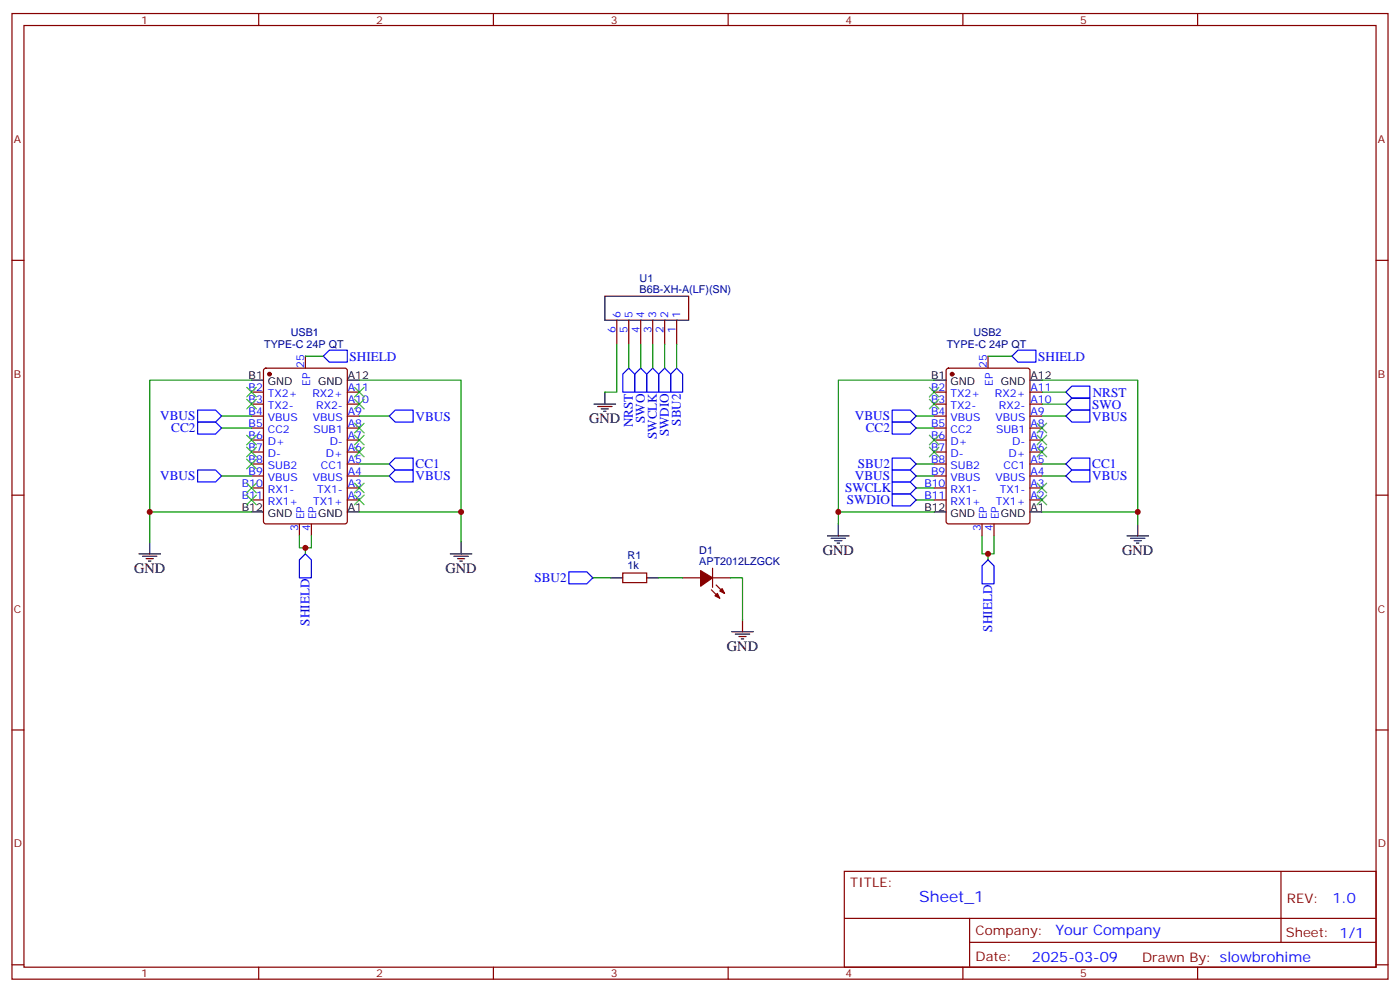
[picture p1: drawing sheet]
<svg xmlns="http://www.w3.org/2000/svg" width="412mm" height="292mm" viewBox="0 0 412 292" stroke-linecap="round" stroke-linejoin="round" font-family="sans-serif">
<g fill="none" stroke="#870000" stroke-width=".35">
<path d="M3.5 4h405.4v284.3h-405.4zM7.1 7.5h398.2v277.3h-398.2zM76.2 4v3.5M145.3 4v3.5M214.5 4v3.5M283.6 4v3.5M352.8 4v3.5M3.5 76.7h3.6M405.3 76.7h3.6M181.7 94.3v7.1M185.2 94.3v7.1M188.7 94.3v7.1"/>
<path d="M192.3 94.3v7.1M195.8 94.3v7.1M199.3 94.3v7.1M74.1 115.5h3.5M74.1 119h3.5M77.8 108.6l.5-.2h23.3l.7 .4v44.8l-.5 .6-23.5 .1-.6-.5-.1-44.7zM90 104.9v3.5M102.3 115.5h3.5M102.3 119h3.5M275.2 115.5h3.5M275.2 119h3.5M278.9 108.6l.5-.2h23.3l.6 .4 .1 44.8-.5 .6-23.5 .1-.7-.5v-44.7z"/>
<path d="M291 104.9v3.5M303.4 115.5h3.5M303.4 119h3.5M74.1 122.5h3.5M74.1 126h3.5M74.1 129.6h3.5M74.1 133.1h3.5M74.1 136.6h3.5M102.3 122.5h3.5M102.3 126h3.5M102.3 129.6h3.5M102.3 133.1h3.5"/>
<path d="M102.3 136.6h3.5M275.2 122.5h3.5M275.2 126h3.5M275.2 129.6h3.5M275.2 133.1h3.5M275.2 136.6h3.5M303.4 122.5h3.5M303.4 126h3.5M303.4 129.6h3.5M303.4 133.1h3.5M303.4 136.6h3.5M3.5 145.8h3.6"/>
<path d="M74.1 140.2h3.5M74.1 143.7h3.5M74.1 147.2h3.5M88.2 154.3v3.5M91.7 154.3v3.5M102.3 140.2h3.5M102.3 143.7h3.5M102.3 147.2h3.5M275.2 140.2h3.5M275.2 143.7h3.5M275.2 147.2h3.5M289.3 154.3v3.5"/>
<path d="M292.8 154.3v3.5M303.4 140.2h3.5M303.4 143.7h3.5M303.4 147.2h3.5M405.3 145.8h3.6M183.4 168.7h7.1v2.9h-7.1zM201.1 170.1h5.3M209.5 173.7l2.5 2.4M209.9 170.1h5.3M209.9 167.3v5.7M211 172.3l2.4 2.4M3.5 214.9h3.6"/>
<path d="M405.3 214.9h3.6M248.7 256.6h156.6v28.2h-156.6zM377.3 256.6v20.9M248.7 270.4h156.5M285.6 277.5h119.6M285.6 270.4v14.1M3.5 284.1h3.6M76.2 284.8v3.5M145.3 284.8v3.5M214.5 284.8v3.5M283.6 284.8v3.5M352.8 284.8v3.5"/>
<path d="M405.3 284.1h3.6"/>
</g>
<g fill="#870000" stroke="#870000" stroke-width=".35">
<path d="M212 174l.7-.7 .7 1.4z"/>
<path d="M211.3 174.7l.7 1.4-1.4-.7z"/>
<path d="M206.4 168l3.5 2.1-3.5 2.5z"/>
<circle cx="79.4" cy="110.2" r=".53"/>
<circle cx="280.5" cy="110.2" r=".53"/>
</g>
<g fill="none" stroke="#000" stroke-width=".35">
<path d="M178.2 87.2h24.6v7.1h-24.6zM74.1 111.9h3.5M102.3 111.9h3.5M175 119h6.3M176 119.7h4.3M178.2 115.5v3.5M275.2 111.9h3.5M303.4 111.9h3.5M177.1 120.4h2.1M177.8 121.1h.7M44.1 159.6v3.5M74.1 150.7h3.5"/>
<path d="M102.3 150.7h3.5M135.8 159.6v3.5M243.8 157.8h6.3M244.8 158.5h4.3M245.9 159.2h2.1M246.6 159.9h.7M246.9 154.3v3.5M275.2 150.7h3.5M303.4 150.7h3.5M332 157.8h6.3M333 158.5h4.3M334.1 159.2h2.1"/>
<path d="M334.8 159.9h.7M335.1 154.3v3.5M40.9 163.1h6.4M42 163.8h4.2M43 164.5h2.2M43.7 165.2h.7M132.6 163.1h6.4M133.7 163.8h4.2M134.8 164.5h2.1M135.5 165.2h.7M179.9 170.1h3.5M190.5 170.1h3.5"/>
<path d="M215.5 186h6.4M216.6 186.7h4.2M217.7 187.4h2.1M218.4 188.1h.7M218.7 182.5v3.5"/>
</g>
<g fill="none" stroke="#008700" stroke-width=".35">
<path d="M74.1 111.9h-30v47.7M90 104.9h5.2M105.8 111.9h30v47.7M181.7 101.4v14.1h-3.5M185.2 101.4v7M188.7 101.4v7M192.3 101.4v7M195.8 101.4v7M199.3 101.4v7M275.2 111.9h-28.3v38.8M291 104.9h7.1M306.9 111.9h28.2v42.4"/>
<path d="M306.9 115.5h7.1M306.9 119h7.1M65.3 126h8.8M65.3 122.5h8.8M105.8 136.6h8.9M105.8 122.5h8.9M269.9 136.6h5.3M269.9 126h5.3M269.9 122.5h5.3M306.9 136.6h7.1M306.9 122.5h7.1M44.1 150.7h30"/>
<path d="M65.3 140.2h8.8M88.2 157.8v3.5h1.8v1.8M91.7 157.8v3.5h-1.7M105.8 150.7h30M105.8 140.2h8.9M269.9 140.2h5.3M269.9 143.7h5.3M269.9 147.2h5.3M275.2 150.7h-28.3v3.6M289.3 157.8v5.3h1.7M292.8 157.8v5.3h-1.8v1.8M306.9 150.7h28.2"/>
<path d="M306.9 140.2h7.1M174.6 170.1h5.3M194 170.1h7.1M215.2 170.1h3.5v12.4"/>
</g>
<g fill="none" stroke="#00f" stroke-width=".35">
<path d="M95.2 104.9l1.8-1.8h5.3v3.5h-5.3zM185.2 108.4l1.8 1.8v5.3h-3.6v-5.3zM188.7 108.4l1.8 1.8v5.3h-3.5v-5.3zM192.3 108.4l1.7 1.8v5.3h-3.5v-5.3zM195.8 108.4l1.8 1.8v5.3h-3.6v-5.3zM199.3 108.4l1.8 1.8v5.3h-3.5v-5.3zM298.1 104.9l1.8-1.8h5.3v3.5h-5.3zM314 115.5l1.7-1.8h5.3v3.5h-5.3zM314 119l1.7-1.8h5.3v3.6h-5.3zM58.2 138.4h5.3l1.8 1.8-1.8 1.7h-5.3zM58.2 120.8h5.3l1.8 1.7-1.8 1.8h-5.3zM58.2 124.3h5.3l1.8 1.7-1.8 1.8h-5.3z"/>
<path d="M114.7 122.5l1.7-1.7h5.3v3.5h-5.3zM114.7 136.6l1.7-1.7h5.3v3.5h-5.3zM262.8 134.9h5.3l1.8 1.7-1.8 1.8h-5.3zM262.8 124.3h5.3l1.8 1.7-1.8 1.8h-5.3zM262.8 120.8h5.3l1.8 1.7-1.8 1.8h-5.3zM262.8 138.4h5.3l1.8 1.8-1.8 1.7h-5.3zM314 136.6l1.7-1.7h5.3v3.5h-5.3zM314 122.5l1.7-1.7h5.3v3.5h-5.3zM114.7 140.2l1.7-1.8h5.3v3.5h-5.3zM262.8 141.9h5.3l1.8 1.8-1.8 1.8h-5.3zM262.8 145.5h5.3l1.8 1.7-1.8 1.8h-5.3zM314 140.2l1.7-1.8h5.3v3.5h-5.3z"/>
<path d="M90 163.1l1.7 1.8v5.2h-3.5v-5.2zM167.6 168.4h5.3l1.7 1.7-1.7 1.8h-5.3zM291 164.9l1.8 1.7v5.3h-3.5v-5.3z"/>
</g>
<g fill="none" stroke="#3c3" stroke-width=".35">
<path d="M72.7 117.6l2.8 2.8M72.7 114.1l2.8 2.8M75.5 117.6l-2.8 2.8M75.5 114.1l-2.8 2.8M104.4 117.6l2.8 2.8M104.4 114.1l2.8 2.8M107.2 114.1l-2.8 2.8M107.2 117.6l-2.8 2.8M273.8 114.1l2.8 2.8M273.8 117.6l2.8 2.8M276.6 114.1l-2.8 2.8M276.6 117.6l-2.8 2.8"/>
<path d="M72.7 131.7l2.8 2.8M72.7 128.2l2.8 2.8M72.7 135.2l2.8 2.8M75.5 131.7l-2.8 2.8M75.5 128.2l-2.8 2.8M75.5 135.2l-2.8 2.8M104.4 128.2l2.8 2.8M104.4 131.7l2.8 2.8M104.4 124.6l2.8 2.9M107.2 128.2l-2.8 2.8M107.2 131.7l-2.8 2.8M107.2 124.6l-2.8 2.9"/>
<path d="M273.8 131.7l2.8 2.8M273.8 128.2l2.8 2.8M276.6 131.7l-2.8 2.8M276.6 128.2l-2.8 2.8M305.5 128.2l2.8 2.8M305.5 131.7l2.8 2.8M305.5 124.6l2.8 2.9M308.3 128.2l-2.8 2.8M308.3 131.7l-2.8 2.8M308.3 124.6l-2.8 2.9M72.7 142.3l2.8 2.8M72.7 145.8l2.8 2.8"/>
<path d="M75.5 142.3l-2.8 2.8M75.5 145.8l-2.8 2.8M104.4 145.8l2.8 2.8M104.4 142.3l2.8 2.8M107.2 145.8l-2.8 2.8M107.2 142.3l-2.8 2.8M305.5 142.3l2.8 2.8M305.5 145.8l2.8 2.8M308.3 142.3l-2.8 2.8M308.3 145.8l-2.8 2.8"/>
</g>
<g fill="#c00">
<circle cx="291" cy="163.1" r=".88"/>
<circle cx="246.9" cy="150.7" r=".88"/>
<circle cx="335.1" cy="150.7" r=".88"/>
<circle cx="135.8" cy="150.7" r=".88"/>
<circle cx="90" cy="161.3" r=".88"/>
<circle cx="44.1" cy="150.7" r=".88"/>
</g>
<text font-size="4.6" fill="#00f" x="270.8" y="265.6">Sheet_1</text>
<g font-size="4.2">
<text x="173.6" y="124.6">GND</text>
<text x="242.4" y="163.4">GND</text>
<text x="330.6" y="163.4">GND</text>
<text x="39.5" y="168.7">GND</text>
<text x="131.2" y="168.7">GND</text>
<text x="214.1" y="191.7">GND</text>
</g>
<g font-size="4.2" fill="#00f">
<text x="392.5" y="265.8">1.0</text>
<text x="310.9" y="275.4">Your Company</text>
<text x="304" y="283.2">2025-03-09</text>
</g>
<g font-size="3.9" fill="#00f">
<text x="103" y="106.2">SHIELD</text>
<text x="305.8" y="106.2">SHIELD</text>
<text x="321.9" y="116.8">NRST</text>
<text x="47.2" y="123.8">VBUS</text>
<text x="122.4" y="123.8">VBUS</text>
<text x="186.5" y="125.8" transform="rotate(-90 186.5 125.8)">NRST</text>
<text x="190" y="124.5" transform="rotate(-90 190 124.5)">SWO</text>
<text x="200.6" y="125.4" transform="rotate(-90 200.6 125.4)">SBU2</text>
<text x="251.8" y="123.8">VBUS</text>
<text x="321.7" y="120.3">SWO</text>
<text x="321.7" y="123.8">VBUS</text>
<text x="50.4" y="127.3">CC2</text>
<text x="193.5" y="129.3" transform="rotate(-90 193.5 129.3)">SWCLK</text>
<text x="197" y="128.5" transform="rotate(-90 197 128.5)">SWDIO</text>
<text x="255.1" y="127.3">CC2</text>
<text x="122.4" y="137.9">CC1</text>
<text x="252.7" y="137.9">SBU2</text>
<text x="321.7" y="137.9">CC1</text>
<text x="47.2" y="141.4">VBUS</text>
<text x="122.4" y="141.5">VBUS</text>
<text x="251.8" y="141.4">VBUS</text>
<text x="321.7" y="141.5">VBUS</text>
<text x="248.9" y="144.9">SWCLK</text>
<text x="249.5" y="148.5">SWDIO</text>
<text x="157.4" y="171.4">SBU2</text>
<text x="91.2" y="184.2" transform="rotate(-90 91.2 184.2)">SHIELD</text>
<text x="292.3" y="186" transform="rotate(-90 292.3 186)">SHIELD</text>
</g>
<g font-size="3.9" fill="#800">
<text x="250.5" y="261.2">TITLE:</text>
<text x="379.1" y="265.8">REV:</text>
<text x="287.4" y="275.4">Company:</text>
<text x="378.7" y="276">Sheet: 1/1</text>
<text x="287.4" y="283">Date:</text>
<text x="336.4" y="283.1">Drawn By: slowbrohime</text>
</g>
<g font-size="3.2" fill="#800">
<text x="41.6" y="7">1</text>
<text x="110.8" y="7">2</text>
<text x="179.9" y="7">3</text>
<text x="249.1" y="7">4</text>
<text x="318.2" y="7">5</text>
<text x="4.1" y="42.1">A</text>
<text x="405.9" y="42.1">A</text>
<text x="4.1" y="111.2">B</text>
<text x="405.9" y="111.2">B</text>
<text x="4.1" y="180.4">C</text>
<text x="405.9" y="180.4">C</text>
<text x="4.1" y="249.5">D</text>
<text x="405.9" y="249.5">D</text>
<text x="41.6" y="287.8">1</text>
<text x="110.8" y="287.8">2</text>
<text x="179.9" y="287.8">3</text>
<text x="249.1" y="287.8">4</text>
<text x="318.2" y="287.8">5</text>
</g>
<g font-size="3.2" fill="#000080">
<text x="188.4" y="83.1">U1</text>
<text x="188.4" y="86.2">B6B-XH-A(LF)(SN)</text>
<text x="85.7" y="99">USB1</text>
<text x="286.7" y="99">USB2</text>
<text x="77.8" y="102.6">TYPE-C 24P QT</text>
<text x="278.9" y="102.6">TYPE-C 24P QT</text>
<text x="184.9" y="167.7">1k</text>
<text x="184.9" y="164.6">R1</text>
<text x="206" y="166.3">APT2012LZGCK</text>
<text x="206" y="163.2">D1</text>
</g>
<g font-size="3.2" fill="#00f">
<text x="182.7" y="93.6" transform="rotate(-90 182.7 93.6)">6</text>
<text x="186.3" y="93.6" transform="rotate(-90 186.3 93.6)">5</text>
<text x="189.8" y="93.6" transform="rotate(-90 189.8 93.6)">4</text>
<text x="193.3" y="93.6" transform="rotate(-90 193.3 93.6)">3</text>
<text x="196.8" y="93.6" transform="rotate(-90 196.8 93.6)">2</text>
<text x="200.4" y="93.6" transform="rotate(-90 200.4 93.6)">1</text>
<text x="181.3" y="98.1" transform="rotate(-90 181.3 98.1)">6</text>
<text x="184.9" y="98.1" transform="rotate(-90 184.9 98.1)">5</text>
<text x="188.4" y="98.1" transform="rotate(-90 188.4 98.1)">4</text>
<text x="191.9" y="98.1" transform="rotate(-90 191.9 98.1)">3</text>
<text x="195.4" y="98.1" transform="rotate(-90 195.4 98.1)">2</text>
<text x="199" y="98.1" transform="rotate(-90 199 98.1)">1</text>
<text x="89.6" y="108.2" transform="rotate(-90 89.6 108.2)">25</text>
<text x="91.4" y="113.6" transform="rotate(-90 91.4 113.6)">EP</text>
<text x="290.7" y="108.2" transform="rotate(-90 290.7 108.2)">25</text>
<text x="292.5" y="113.6" transform="rotate(-90 292.5 113.6)">EP</text>
<text x="73.2" y="115.1">B2</text>
<text x="73.2" y="118.6">B3</text>
<text x="78.9" y="116.9">TX2+</text>
<text x="92" y="116.9">RX2+</text>
<text x="102.5" y="118.6">A10</text>
<text x="102.5" y="115.1">A11</text>
<text x="274.3" y="115.1">B2</text>
<text x="274.3" y="118.6">B3</text>
<text x="280" y="116.9">TX2+</text>
<text x="293.1" y="116.9">RX2+</text>
<text x="303.6" y="118.6">A10</text>
<text x="303.6" y="115.1">A11</text>
<text x="73.2" y="122.2">B4</text>
<text x="73.2" y="125.7">B5</text>
<text x="78.9" y="120.4">TX2-</text>
<text x="78.9" y="123.9">VBUS</text>
<text x="92.2" y="123.9">VBUS</text>
<text x="93.2" y="120.4">RX2-</text>
<text x="102.5" y="125.7">A8</text>
<text x="102.5" y="122.2">A9</text>
<text x="274.3" y="122.2">B4</text>
<text x="274.3" y="125.7">B5</text>
<text x="280" y="120.4">TX2-</text>
<text x="280" y="123.9">VBUS</text>
<text x="293.3" y="123.9">VBUS</text>
<text x="294.2" y="120.4">RX2-</text>
<text x="303.6" y="125.7">A8</text>
<text x="303.6" y="122.2">A9</text>
<text x="73.2" y="129.2">B6</text>
<text x="78.9" y="127.5">CC2</text>
<text x="78.9" y="131">D+</text>
<text x="92.3" y="127.5">SUB1</text>
<text x="97.1" y="131">D-</text>
<text x="102.5" y="129.2">A7</text>
<text x="274.3" y="129.2">B6</text>
<text x="280" y="127.5">CC2</text>
<text x="280" y="131">D+</text>
<text x="293.4" y="127.5">SUB1</text>
<text x="298.2" y="131">D-</text>
<text x="303.6" y="129.2">A7</text>
<text x="73.2" y="132.8">B7</text>
<text x="73.2" y="136.3">B8</text>
<text x="78.9" y="134.5">D-</text>
<text x="96" y="134.5">D+</text>
<text x="102.5" y="136.3">A5</text>
<text x="102.5" y="132.8">A6</text>
<text x="274.3" y="132.8">B7</text>
<text x="274.3" y="136.3">B8</text>
<text x="280" y="134.5">D-</text>
<text x="297" y="134.5">D+</text>
<text x="303.6" y="136.3">A5</text>
<text x="303.6" y="132.8">A6</text>
<text x="71.2" y="143.3">B10</text>
<text x="73.2" y="139.8">B9</text>
<text x="78.9" y="138">SUB2</text>
<text x="78.9" y="141.6">VBUS</text>
<text x="92.2" y="141.6">VBUS</text>
<text x="94.6" y="138">CC1</text>
<text x="102.5" y="143.3">A3</text>
<text x="102.5" y="139.8">A4</text>
<text x="272.3" y="143.3">B10</text>
<text x="274.3" y="139.8">B9</text>
<text x="280" y="138">SUB2</text>
<text x="280" y="141.6">VBUS</text>
<text x="293.3" y="141.6">VBUS</text>
<text x="295.6" y="138">CC1</text>
<text x="303.6" y="143.3">A3</text>
<text x="303.6" y="139.8">A4</text>
<text x="71.2" y="146.9">B11</text>
<text x="78.9" y="145.1">RX1-</text>
<text x="78.9" y="148.6">RX1+</text>
<text x="92.3" y="148.6">TX1+</text>
<text x="93.4" y="145.1">TX1-</text>
<text x="102.5" y="146.9">A2</text>
<text x="272.3" y="146.9">B11</text>
<text x="280" y="145.1">RX1-</text>
<text x="280" y="148.6">RX1+</text>
<text x="293.3" y="148.6">TX1+</text>
<text x="294.5" y="145.1">TX1-</text>
<text x="303.6" y="146.9">A2</text>
<text x="89.6" y="153" transform="rotate(-90 89.6 153)">EP</text>
<text x="93.1" y="153" transform="rotate(-90 93.1 153)">EP</text>
<text x="290.7" y="153" transform="rotate(-90 290.7 153)">EP</text>
<text x="294.2" y="153" transform="rotate(-90 294.2 153)">EP</text>
<text x="87.8" y="156.5" transform="rotate(-90 87.8 156.5)">3</text>
<text x="91.4" y="156.5" transform="rotate(-90 91.4 156.5)">4</text>
<text x="288.9" y="156.5" transform="rotate(-90 288.9 156.5)">3</text>
<text x="292.5" y="156.5" transform="rotate(-90 292.5 156.5)">4</text>
</g>
<g font-size="3.2">
<text x="73.2" y="111.6">B1</text>
<text x="78.9" y="113.3">GND</text>
<text x="93.7" y="113.3">GND</text>
<text x="102.5" y="111.6">A12</text>
<text x="274.3" y="111.6">B1</text>
<text x="280" y="113.3">GND</text>
<text x="294.8" y="113.3">GND</text>
<text x="303.6" y="111.6">A12</text>
<text x="71.2" y="150.4">B12</text>
<text x="78.9" y="152.2">GND</text>
<text x="93.7" y="152.2">GND</text>
<text x="102.5" y="150.4">A1</text>
<text x="272.3" y="150.4">B12</text>
<text x="280" y="152.2">GND</text>
<text x="294.8" y="152.2">GND</text>
<text x="303.6" y="150.4">A1</text>
</g>
</svg>
